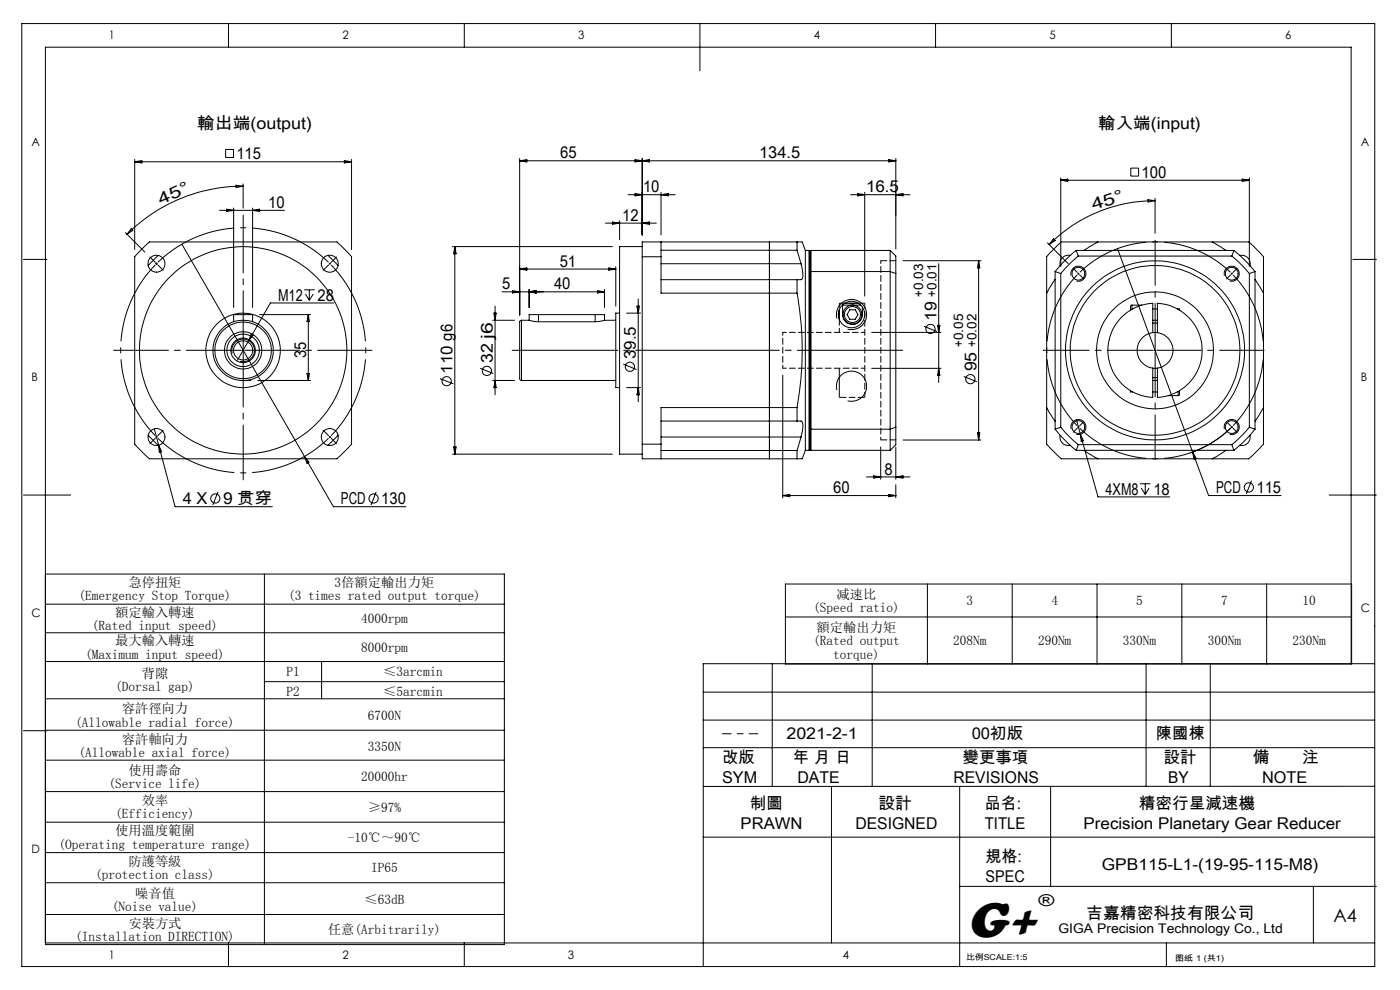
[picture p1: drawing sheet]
<svg xmlns="http://www.w3.org/2000/svg" width="297mm" height="210mm" viewBox="0 0 297 210" stroke-linecap="round" stroke-linejoin="round" font-family="sans-serif">
<g fill="none" stroke="#000" stroke-width=".21">
<path d="M4.6 5h287v200h-287zM48.5 5v5M98.5 5v5M148.5 5v10M198.5 5v5M248.5 5v5M28.6 33.8v19.1M28.6 34.3h46M28.6 34.3l1.5-.2v.5zM47.9 31.7h1.6v1.7h-1.6zM50.1 39.3l1.5 .2-1.5 .3zM51.6 39.5a34.7 34.7 0 0 0-24.6 10.2"/>
<path d="M51.6 39v5.2M73.1 34.1l1.5 .2-1.5 .3zM74.6 33.8v19.1M110.2 34.1h79.8M110.2 33.6v33.2M110.2 34.1l1.6-.2v.5zM134.7 33.9v.5l3.1-.5v.5zM136.2 33.6v16.2M188.6 33.9l1.4 .2-1.4 .3zM190 33.6v19.2M225 37.7v18.8M225 38.2h40"/>
<path d="M225 38.2l1.5-.2v.5zM239.9 35.7h1.6v1.7h-1.6zM263.5 38l1.5 .2-1.5 .3zM265 37.7v18.8M5 55h5M26.6 49.3l4.1 4.2M27.9 48.5l.3 .4-1.2 .8zM29.3 53.6l2.4-2.3h39.8l.8 .8 2.3 2.4v39.7l-.8 .8-2.3 2.3h-39.8l-.8-.7-2.3-2.4v-39.7zM33.1 55.8l.2 .3M33.3 55.8l-.2 .3M33.6 54.2l-2.2 2.1M38.6 51.8l26 45"/>
<path d="M46.6 44.6h13.8M48.1 44.4l1.5 .2-1.5 .3zM49.6 44.1v21.1M53.6 44.1v21.1M53.6 44.6l1.5-.2v.5zM69.6 54.2l2.1 2.1M96 52.3h33.9M96.5 52.3v44M96.5 52.3l.3 1.5h-.6zM110.2 57.1l1.6-.3v.5zM110.2 57.1h20.4M128.4 47.3h10.8"/>
<path d="M129.2 56.8l1.4 .3-1.4 .2zM129.9 47.1l1.5 .2-1.5 .3zM130.6 56.6v8.3M131.4 46.8v4M133.2 41.3h10M134.7 41.1l1.5 .2-1.5 .2zM136.2 52.3h-4.8v44h4.8M136.2 54.5v39.7M136.2 54.5h4M136.2 47.3l1.6-.2v.5zM140.2 51.3v3.2M140.2 54.5v7.7h28.9"/>
<path d="M140.2 59.3h28.9M140.2 55.9h29.7M140.2 53.1h28.9M140.2 40.8v9M140.2 41.3l1.5-.2v.4zM163.2 51.3v46M169.1 59.3v2.9M169.1 53.1l.8 2.8M169.1 51.3v1.8M169.1 51.3h1.1l.7 1.8M169.1 51.3h-32.9v3.2M169.9 55.9l.4 2.3a.78 .78 0 0 1-.8 1.1h-.4"/>
<path d="M170.9 53.1v42.4M170.9 53.1h.7M171.6 53.1v42.4M171.6 53.1l.2 .2M171.8 53.3v42M172 53.1v4.5M172 53.1l-.2 .2M172 53.1h16.8M172 57.6h16.8M172 57.6v33.4M180.4 41.3h12.6M181.9 41.1l1.5 .2-1.5 .2z"/>
<path d="M183.4 40.8v22M188.8 53.1v4.5M188.8 53.1l1.2 1.2v3.7M188.8 57.6l1.2 .4M188.8 57.6v33.4M190 58v32.6M190 41.3l1.6-.2v.4zM191.6 55.3h16.5M199.1 55.9v25.2M207.6 55.3v38M207.6 55.3l.3 1.5h-.5zM222.2 51.5l4.4 4.4"/>
<path d="M223.5 50.7l.3 .3-1.2 .9zM223.8 59.3l-1.8 2.9M223.8 57.6l1.2 .4M223.8 57.6v33.4M225 58v32.6M227 54.2a1.81 1.81 0 0 0-2.1 2.1M227.2 58.5a1.6 1.6 0 0 1 1.4-2 1.6 1.6 0 0 1 1.8 1.7 1.6 1.6 0 0 1-2 1.4M228.3 53.1a28.8 28.8 0 0 0-4.5 4.5M228.3 53.1h33.5M228.3 53.1l.4 1.2M228.6 57.9l.3 .3M228.7 54.3l-1.4 1.3-2.3 2.4"/>
<path d="M228.7 54.3h32.6M228.9 57.9l-.3 .3M232.9 51.3l-2.9 1.8M232.9 51.3h24.3M232.9 51.3h-7.8l-2.3 2.3-.8 .9v7.7M237.1 52.7l15.9 43.2M243.5 42.4l1.5 .2-1.4 .3zM245 42.6a31.7 31.7 0 0 0-22.4 9.3M245 42.1v7.4M257.2 51.3l2.8 1.8M257.2 51.3h7.7l2.4 2.3 .7 .9v7.7M259.8 58.5a1.6 1.6 0 0 1 1.4-2 1.6 1.6 0 0 1 1.7 1.7 1.6 1.6 0 0 1-2 1.4"/>
<path d="M261.3 54.3l2 1.8 1.7 1.9M261.8 53.1a28.8 28.8 0 0 1 4.4 4.5M261.8 53.1l-.5 1.2M263 54.2a1.81 1.81 0 0 1 2.2 2.1M265 58v32.6M266.2 59.3l1.8 2.9M266.2 57.6l-1.2 .4M266.2 57.6v33.4M287 55h5M49.2 75a2.41 2.41 0 0 1 2.2-3.1 2.41 2.41 0 0 1 2.6 2.6 2.41 2.41 0 0 1-3.1 2.2M49.6 68.3v-1.6h4v1.6M53.3 70.8l.4 .3-.9 1.1z"/>
<path d="M55.1 66.7h10.8M64.5 61.5h2.2M64.8 62.4l.8 1.3M65.1 79.2h.6l-.3 1.5zM65.4 66.7v14M65.4 66.7l.3 1.5h-.6zM65.6 61.5v2.2M66.5 62.4l-.9 1.3M70.8 64.3h-13.4l-7 12.1M101.9 78.1l2.8 1.1M104.5 67.9h4.6M104.8 66.4h.5l-.3 1.5z"/>
<path d="M105 64.9v18.8M106.5 61.9h21.7M108.7 61.7l1.5 .2-1.5 .3zM110.6 67.9l-.4 .4v12.1l.2 .3h.2M110.6 67.9v12.8M110.6 67.9h1.7M112.3 67.9l1.9 .4M112.3 61.4v3.8M112.3 61.9l1.4-.2v.5zM114.2 66.7h-1.9v1.2M114.2 66.7h12.1M114.2 68.3h12.1"/>
<path d="M114.2 66.7v1.6M126.3 66.7h1.9v1.2M126.3 66.7v1.6M126.8 61.7l1.4 .2-1.4 .3zM128.2 67.9l-1.9 .4M128.2 67.9h2.4M128.2 61.4v3.8M131.4 66.4h-.8v15.8h.8M132.2 77.2l2.8 1.2M132.9 66.4h3M135.1 64.9h.5l-.2 1.5zM135.4 63.4v21.8"/>
<path d="M166.1 79.6v26M169.1 62.2a66.9 66.9 0 0 1 0 24.3M177.6 67.5a3.2 3.2 0 0 1 2.8-4 3.2 3.2 0 0 1 3.4 3.5 3.2 3.2 0 0 1-4 2.8M178 65.7v2.1M178 78.1v6.2M179.2 64.3h2.9M180.3 65.7h1.1l.6 1-.6 1h-1.1l-.6-1zM182.6 64.7h-3.8v.8a2.82 2.82 0 0 0 1.2 3.1 2.19 2.19 0 0 0 2.3-.3 2.19 2.19 0 0 0 .7-2.2v-1M184.9 70.5h14.7M184.9 78.1h14.7M196 69.2l2.8 1.1M198.9 69h.5l-.3 1.5z"/>
<path d="M199.1 78.1l.3 1.5h-.5zM204.5 79.9l2.8 1.1M222 62.2v24.3M240.1 64.7l-.3 .3v.8M240.1 64.7v.9M240.1 64.7h2.1M244.5 70.5v-6.2a10 10 0 0 0-9.5 10 10 10 0 0 0 9.5 10v-6.2M244.5 70.5a3.8 3.8 0 0 0-3.3 3.8 3.8 3.8 0 0 0 3.3 3.8M244.5 68.5h1M244.5 70.5h1M244.5 78.1h1M244.5 67.9h1"/>
<path d="M244.5 65.5h1M245.5 70.5a3.8 3.8 0 0 1 3.3 3.8 3.8 3.8 0 0 1-3.3 3.8M245.5 70.5v-6.2a10 10 0 0 1 9.5 10 10 10 0 0 1-9.5 10v-6.2M249.8 65.5h.4v.3M268 62.2v24.3M31.4 92.3l2.2 2.2M32.7 91l1 3.4M33.7 94.4l3.4 13.1h20.7M33.7 94.4l.6 1.4-.5 .1zM51.6 80.7h1.6M54.7 80.7h11.2M64.6 96.8l6.1 10.7h15.4"/>
<path d="M64.6 96.8l.9 1.2-.4 .3zM71.7 92.3l-2.1 2.2M93.3 80.3l2.9 1.1M96 96.3h33.9M96.2 94.8h.6l-.3 1.5zM104.5 80.7h4.6M105 80.7l.3 1.5h-.5zM110.6 80.7h20M132.9 82.2h3M135.4 82.2l.2 1.5h-.5zM136.2 94.2v3.1h32.9M136.2 94.2h4"/>
<path d="M140.2 94.2v3.1M140.2 89.3h28.9M140.2 92.7h29.7M140.2 95.6h28.9M169.1 86.5v2.8M169.1 95.6v1.7M169.1 89.3l1 .1 .2 .3v1.6l-.4 1.4M169.1 86.5h-28.9v7.7M169.9 92.7l-.8 2.9M170.9 95.5l-.7 1.8h-1.1M170.9 95.5h.7M171.8 95.3l.2 .2"/>
<path d="M171.8 95.3l-.2 .2M172 91v4.5M172 95.5h16.8M172 91h16.8M177.6 82.8a3.2 3.2 0 0 1 2.8-4.1 3.2 3.2 0 0 1 3.4 3.5 3.2 3.2 0 0 1-4 2.8M186.8 94.8v6.9M188.8 91v4.5M190 90.6v3.7l-1.2 1.2M190 90.6l-1.2 .4M190 94.8v6.9M191.6 93.3h16.5M207.4 91.8h.5l-.3 1.5z"/>
<path d="M222 86.5l1.8 2.8M222 86.5v7.7l1.6 1.6 1.5 1.5h7.8M223.8 91a28.8 28.8 0 0 0 4.5 4.5M224.9 92.3a1.79 1.79 0 0 0 2.1 2.2M225 90.6l2.3 2.4 1.4 1.3M225 90.6l-1.2 .4M227.2 91a1.6 1.6 0 0 1 1.4-2 1.6 1.6 0 0 1 1.8 1.7 1.6 1.6 0 0 1-2 1.4M228.3 95.5h33.5M228.4 89l.8 3.1M228.7 94.3h32.6M228.7 94.3l-.4 1.2M229.2 92.1l3.7 13.3h15.2"/>
<path d="M229.2 92.1l.6 1.4-.4 .2zM230 95.5l2.9 1.8M232.9 97.3h24.3M239.8 82.9v.2h.5M244.5 80.1h1M244.5 80.7h1M244.5 83.1h1M247.8 83.9h2.1M249.9 83v.9M250.2 82.9v.8l-.3 .2M253 95.9l3.4 9.2h15.4M253 95.9l.8 1.3-.5 .2z"/>
<path d="M259.8 91a1.6 1.6 0 0 1 1.4-2 1.6 1.6 0 0 1 1.7 1.7 1.6 1.6 0 0 1-2 1.4M260 95.5l-2.8 1.8M261.3 90.5a23.2 23.2 0 0 1-8.8 5.6M261.3 94.3l.5 1.2M265 90.6l-1.3 1.5-2.4 2.2M265 90.6l1.2 .4M265.2 92.3a1.79 1.79 0 0 1-2.2 2.2M266.2 91a28.8 28.8 0 0 1-4.4 4.5M268 86.5l-1.8 2.8M268 86.5v7.7l-.7 .8-2.4 2.3h-7.7M5 105h10M46.2 104.3l-1.1 2.8"/>
<path d="M79.8 104.3l-1.1 2.8M166.1 105.1h23.9M166.1 105.1l1.4-.2v.5zM183.8 101.2h9.2M185.3 100.9l1.5 .3-1.5 .2zM188.6 104.9l1.4 .2-1.4 .3zM190 102.8v2.8M190 101.2l1.6-.3v.5zM241.8 102.6h2.3M242.1 103.5l.9 1.4M243 102.6v2.3M243.8 103.5l-.8 1.4"/>
<path d="M265.5 102l-1.1 2.8M282 105h10M9.6 128.2h97.4M9.6 134.2h97.4M9.6 121.8h97.4v78.6h-97.4v-190.4h277v130.8M56.1 121.8v78.6M166.6 123.9h120.1v17h-120.1zM166.6 130.9h120.1M196.7 123.9v17M214.7 123.9v17M232.7 123.9v17M250.7 123.9v17"/>
<path d="M268.7 123.9v17M5 155h5M9.6 140.3h97.4M9.6 148.2h97.4M9.6 154.9h97.4M56.1 144.6h50.9M68.2 140.3v7.9M149.2 152.7h142.4M149.2 146.8h142.4M149.2 158.6h142.4M163.8 140.8v26M185 140.8v26"/>
<path d="M243.1 140.8v26M256.8 140.8v26M291.6 140.8h-142.4v64.2M9.6 161.2h97.4M9.6 167.9h97.4M9.6 174.4h97.4M149.2 177.6h142.4M176.4 166.8v33.2M203.6 166.8v38.2M222.9 166.8v21.2M291.6 166.8h-142.4M9.6 180.9h97.4"/>
<path d="M9.6 187.2h97.4M9.6 194h97.4M203.6 188h88.4M278.6 188v12M9.6 200h282M48.5 200v5M98.5 200v5M247.4 200v5"/>
<circle cx="33.2" cy="55.9" r="1.81"/>
<circle cx="70" cy="55.9" r="1.81"/>
<circle cx="228.8" cy="58.1" r="1.36"/>
<circle cx="261.3" cy="58.1" r="1.36"/>
<circle cx="51.6" cy="74.3" r="7.9"/>
<circle cx="51.6" cy="74.3" r="22"/>
<circle cx="51.6" cy="74.3" r="6"/>
<circle cx="51.6" cy="74.3" r="2.04"/>
<circle cx="51.6" cy="74.3" r="3.5"/>
<circle cx="51.6" cy="74.3" r="4"/>
<circle cx="51.6" cy="74.3" r="2.61"/>
<circle cx="51.6" cy="74.3" r="6.4"/>
<circle cx="103.3" cy="78.7" r=".98"/>
<circle cx="133.6" cy="77.8" r=".99"/>
<circle cx="180.6" cy="66.7" r="2.79"/>
<circle cx="180.8" cy="66.7" r="1.69"/>
<circle cx="180.8" cy="66.7" r="2.01"/>
<circle cx="197.4" cy="69.8" r=".97"/>
<circle cx="245" cy="74.3" r="19"/>
<circle cx="245" cy="74.3" r="12.4"/>
<circle cx="245" cy="74.3" r="18"/>
<circle cx="33.2" cy="92.7" r="1.81"/>
<circle cx="70" cy="92.7" r="1.81"/>
<circle cx="94.8" cy="80.9" r=".99"/>
<circle cx="205.9" cy="80.4" r=".98"/>
<circle cx="228.8" cy="90.6" r="1.36"/>
<circle cx="261.3" cy="90.6" r="1.36"/>
<circle cx="45.7" cy="105.7" r=".98"/>
<circle cx="79.2" cy="105.7" r=".98"/>
<circle cx="264.9" cy="103.4" r=".98"/>
</g>
<path d="M70 55.9l-.2-.1M70 55.9l.1 .2M261.3 58l-.1-.1M261.3 58l.2 .2M33.2 92.7l.2 .1M33.2 92.7l-.1-.2M70 92.7l.1-.2M70 92.7l-.2 .1M228.8 90.6l.1 .1M228.8 90.6l-.2-.2M261.3 90.6l.2-.2M261.3 90.6l-.1 .1" fill="none" stroke="#000" stroke-width=".21" stroke-dasharray="30.5 1.3 1.3 1.3" stroke-linecap="butt"/>
<path d="M228.5 58.3a23 23 0 0 0 0 32M261 57.8a23 23 0 0 0-31.9 0M229.1 90.9a23 23 0 0 0 31.9 0M261.6 90.3a23 23 0 0 0 0-32" fill="none" stroke="#000" stroke-width=".21" stroke-dasharray="30.5 1.3 1.3 1.3" stroke-dashoffset="14.7" stroke-linecap="butt"/>
<path d="M32.9 56.2a26 26 0 0 0 0 36.2M69.7 55.6a26 26 0 0 0-36.2 0M33.5 93a26 26 0 0 0 36.2 0M70.3 92.4a26 26 0 0 0 0-36.2" fill="none" stroke="#000" stroke-width=".21" stroke-dasharray="30.5 1.3 1.3 1.3" stroke-dashoffset="12.4" stroke-linecap="butt"/>
<path d="M191.5 74.3h-82.8" fill="none" stroke="#000" stroke-width=".21" stroke-dasharray="30.5 1.3 1.3 1.3" stroke-dashoffset="8.1"/>
<path d="M153.3 155.6h7.5" fill="none" stroke="#000" stroke-width=".21" stroke-dasharray="30.5 1.3 1.3 1.3" stroke-dashoffset="28.6"/>
<path d="M178.1 64.3h5.4M183.5 84.3h-5.4" fill="none" stroke="#000" stroke-width=".21" stroke-dasharray="1.3 .6" stroke-dashoffset="-.2"/>
<path d="M178.1 64.3v6.2" fill="none" stroke="#000" stroke-width=".21" stroke-dasharray="1.3 .6" stroke-dashoffset=".4"/>
<path d="M183.5 84.3v-20" fill="none" stroke="#000" stroke-width=".21" stroke-dasharray="1.3 .6" stroke-dashoffset=".2"/>
<path d="M166.1 78.1h17.4M183.5 70.5h-17.4" fill="none" stroke="#000" stroke-width=".21" stroke-dasharray="1.3 .6" stroke-dashoffset=".5"/>
<path d="M166.1 78.1v-7.6" fill="none" stroke="#000" stroke-width=".21" stroke-dasharray="1.3 .6" stroke-dashoffset=".6"/>
<path d="M186.9 93.3v-38" fill="none" stroke="#000" stroke-width=".21" stroke-dasharray="1.3 .6" stroke-dashoffset=".7"/>
<path d="M190.1 55.3h-3.2M186.9 93.3h3.2" fill="none" stroke="#000" stroke-width=".21" stroke-dasharray="1.3 .6"/>
<g fill="none" stroke="#000" stroke-width=".21" stroke-dasharray="30.5 1.3 1.3 1.3">
<path d="M32.9 55.6l-1.1-1.1M33.5 56.2l1.1 1.1M69.7 56.2l-1.1 1.1M70 55.9l.1-.1M70 55.9l-.2 .2M70.3 55.6l1.1-1.1M228.5 57.8l-.8-.9M229.1 58.3l.8 .8M261 58.3l-.8 .8M261.3 58l.2-.1M261.3 58l-.1 .2M261.6 57.8l.8-.9"/>
<path d="M51.6 74.3v-.2M51.6 74.3h-.2M51.6 74.3v.2M51.6 74.3h.2M245.1 74.3v-.2M245.1 74.3h-.2M245.1 74.3v.2M245.1 74.3h.2M32.9 93l-1.1 1.1M33.2 92.7l-.1 .1M33.2 92.7l.2-.2M33.5 92.4l1.1-1.1"/>
<path d="M69.7 92.4l-1.1-1.1M70 92.7l.1 .1M70 92.7l-.2-.2M70.3 93l1.1 1.1M228.5 90.9l-.8 .8M228.8 90.6l-.2 .1M228.8 90.6l.1-.2M229.1 90.3l.8-.8M261 90.3l-.8-.8M261.3 90.6l.2 .1M261.3 90.6l-.1-.2M261.6 90.9l.8 .8"/>
</g>
<path d="M245.1 73.9v-22.9" fill="none" stroke="#000" stroke-width=".21" stroke-dasharray="30.5 1.3 1.3 1.3" stroke-dashoffset="20.9"/>
<path d="M244.7 74.3h-23.4" fill="none" stroke="#000" stroke-width=".21" stroke-dasharray="30.5 1.3 1.3 1.3" stroke-dashoffset="20.7"/>
<path d="M245.1 74.7v22.8M245.5 74.3h22.7" fill="none" stroke="#000" stroke-width=".21" stroke-dasharray="30.5 1.3 1.3 1.3" stroke-dashoffset="21"/>
<path d="M51.6 73.9v-28.3" fill="none" stroke="#000" stroke-width=".21" stroke-dasharray="30.5 1.3 1.3 1.3" stroke-dashoffset="18.3"/>
<path d="M51.2 74.3h-27.1M51.6 74.7v27.1" fill="none" stroke="#000" stroke-width=".21" stroke-dasharray="30.5 1.3 1.3 1.3" stroke-dashoffset="18.8"/>
<path d="M52 74.3h26.9" fill="none" stroke="#000" stroke-width=".21" stroke-dasharray="30.5 1.3 1.3 1.3" stroke-dashoffset="18.9"/>
<text font-size="11" x="205.1" y="198.7">G+</text>
<text font-size="3.9" x="282.9" y="195.5">A4</text>
<g font-size="3.5">
<text x="41.8" y="27.3">輸出端(output)</text>
<text x="233" y="27.3">輸入端(input)</text>
<text x="50.1" y="33.8">115</text>
<text x="118.9" y="33.6">65</text>
<text x="161" y="33.6">134.5</text>
<text x="136.4" y="40.8">10</text>
<text x="183.7" y="40.8">16.5</text>
<text x="242.2" y="37.7">100</text>
<text x="34.1" y="43.4" transform="rotate(-24 34.1 43.4)">4 5 °</text>
<text x="56.9" y="44.1">10</text>
<text x="132" y="46.8">12</text>
<text x="232" y="44.6" transform="rotate(-18 232 44.6)">4 5 °</text>
<text x="118.7" y="56.6">51</text>
<text x="59" y="63.8">M12</text>
<text x="67.4" y="63.8">28</text>
<text x="106.6" y="61.4">5</text>
<text x="117.5" y="61.4">40</text>
<text x="198.7" y="68.1" transform="rotate(-90 198.7 68.1)">19</text>
<text x="64.9" y="76" transform="rotate(-90 64.9 76)">35</text>
<text x="104.6" y="77" transform="rotate(-90 104.6 77)">32 j6</text>
<text x="134.9" y="76.2" transform="rotate(-90 134.9 76.2)">39.5</text>
<text x="96" y="79.2" transform="rotate(-90 96 79.2)">110 g6</text>
<text x="207.1" y="78.8" transform="rotate(-90 207.1 78.8)">95</text>
<text x="187.7" y="100.7">8</text>
<text x="38.8" y="107">4 X</text>
<text x="47.3" y="107">9 贯穿</text>
<text x="72.3" y="107">PCD</text>
<text x="80.9" y="107">130</text>
<text x="176.8" y="104.6">60</text>
<text x="234.6" y="104.9">4XM8</text>
<text x="244.7" y="104.9">18</text>
<text x="258" y="104.6">PCD</text>
<text x="266.6" y="104.6">115</text>
<text x="220.3" y="192.2">®</text>
<text x="230.5" y="194.8">吉嘉精密科技有限公司</text>
</g>
<g font-size="3.4">
<text x="153.2" y="161.9">改版</text>
<text x="166.8" y="156.8">2021-2-1</text>
<text x="168.2" y="161.9">年 月 日</text>
<text x="204.2" y="161.9">變更事項</text>
<text x="206.1" y="156.8">00初版</text>
<text x="245.2" y="156.8">陳國棟</text>
<text x="246.9" y="161.9">設計</text>
<text x="265.8" y="161.9">備</text>
<text x="276.3" y="161.9">注</text>
<text x="153.2" y="166.2">SYM</text>
<text x="169.2" y="166.2">DATE</text>
<text x="202.3" y="166.2">REVISIONS</text>
<text x="247.8" y="166.2">BY</text>
<text x="267.7" y="166.2">NOTE</text>
<text x="159.1" y="171.5">制圖</text>
<text x="186.4" y="171.5">設計</text>
<text x="208.9" y="171.5">品名:</text>
<text x="241.6" y="171.5">精密行星減速機</text>
<text x="157.1" y="175.8">PRAWN</text>
<text x="181.5" y="175.8">DESIGNED</text>
<text x="208.9" y="175.8">TITLE</text>
<text x="229.9" y="175.8">Precision Planetary Gear Reducer</text>
<text x="209.1" y="182.9">規格:</text>
<text x="233.7" y="184.5">GPB115-L1-(19-95-115-M8)</text>
<text x="209.1" y="187.2">SPEC</text>
</g>
<g font-size="2.8">
<text x="195.9" y="62.9" transform="rotate(-90 195.9 62.9)">+0.03</text>
<text x="198.7" y="62.9" transform="rotate(-90 198.7 62.9)">+0.01</text>
<text x="204.3" y="73.6" transform="rotate(-90 204.3 73.6)">+0.05</text>
<text x="207.1" y="73.6" transform="rotate(-90 207.1 73.6)">+0.02</text>
<text x="27.2" y="124.6">急停扭矩</text>
<text x="71" y="124.6">3倍額定輸出力矩</text>
<text x="16.7" y="127.4">(Emergency Stop Torque)</text>
<text x="24.4" y="130.8">額定輸入轉速</text>
<text x="61.1" y="127.4">(3 times rated output torque)</text>
<text x="172.5" y="129.8">(Speed ratio)</text>
<text x="177.5" y="127">减速比</text>
<text x="205" y="128.4">3</text>
<text x="223" y="128.4">4</text>
<text x="241" y="128.4">5</text>
<text x="259" y="128.4">7</text>
<text x="276.3" y="128.4">10</text>
<text x="19.5" y="133.6">(Rated input speed)</text>
<text x="24.4" y="136.9">最大輸入轉速</text>
<text x="76.6" y="132.2">4000rpm</text>
<text x="172.5" y="136.9">(Rated output</text>
<text x="173.2" y="134">額定輸出力矩</text>
<text x="202.2" y="136.9">208Nm</text>
<text x="220.2" y="136.9">290Nm</text>
<text x="238.2" y="136.9">330Nm</text>
<text x="256.2" y="136.9">300Nm</text>
<text x="274.2" y="136.9">230Nm</text>
<text x="18.1" y="139.7">(Maximum input speed)</text>
<text x="30.1" y="143.9">背隙</text>
<text x="60.8" y="143.5">P1</text>
<text x="76.6" y="138.3">8000rpm</text>
<text x="81.3" y="143.5">≤3arcmin</text>
<text x="176.7" y="139.7">torque)</text>
<text x="24.4" y="146.7">(Dorsal gap)</text>
<text x="60.8" y="147.6">P2</text>
<text x="81.3" y="147.6">≤5arcmin</text>
<text x="16" y="154.1">(Allowable radial force)</text>
<text x="25.8" y="151.3">容許徑向力</text>
<text x="78" y="152.7">6700N</text>
<text x="16.7" y="160.7">(Allowable axial force)</text>
<text x="25.8" y="157.8">容許軸向力</text>
<text x="78" y="159.2">3350N</text>
<text x="23" y="167.2">(Service life)</text>
<text x="27.2" y="164.4">使用壽命</text>
<text x="76.6" y="165.8">20000hr</text>
<text x="24.4" y="173.6">(Efficiency)</text>
<text x="30.1" y="170.7">效率</text>
<text x="78" y="172.2">≥97%</text>
<text x="24.4" y="177.2">使用溫度範圍</text>
<text x="73.8" y="178.6">-10℃～90℃</text>
<text x="12.4" y="180">(Operating temperature range)</text>
<text x="27.2" y="183.6">防護等級</text>
<text x="78.7" y="185.1">IP65</text>
<text x="20.2" y="186.5">(protection class)</text>
<text x="28.7" y="190.4">噪音值</text>
<text x="77.3" y="191.8">≤63dB</text>
<text x="23.7" y="193.2">(Noise value)</text>
<text x="27.2" y="196.8">安裝方式</text>
<text x="224.5" y="197.8">GIGA Precision Technology Co., Ltd</text>
<text x="16" y="199.6">(Installation DIRECTION)</text>
<text x="69.6" y="198.2">任意(Arbitrarily)</text>
</g>
<g font-size="2.5">
<text x="23.1" y="8.4">1</text>
<text x="72.7" y="8.4">2</text>
<text x="122.7" y="8.4">3</text>
<text x="172.7" y="8.4">4</text>
<text x="222.7" y="8.4">5</text>
<text x="272.7" y="8.4">6</text>
<text x="6.7" y="30.9">A</text>
<text x="288.7" y="30.9">A</text>
<text x="6.7" y="80.9">B</text>
<text x="288.7" y="80.9">B</text>
<text x="6.7" y="130.9">C</text>
<text x="288.7" y="129.9">C</text>
<text x="6.7" y="180.9">D</text>
<text x="23.1" y="203.4">1</text>
<text x="72.7" y="203.4">2</text>
<text x="120.5" y="203.4">3</text>
<text x="178.8" y="203.4">4</text>
</g>
<g font-size="1.7">
<text x="204.9" y="203.7">比例SCALE:1:5</text>
<text x="249.3" y="203.8">图纸 1 (共1)</text>
</g>
</svg>
